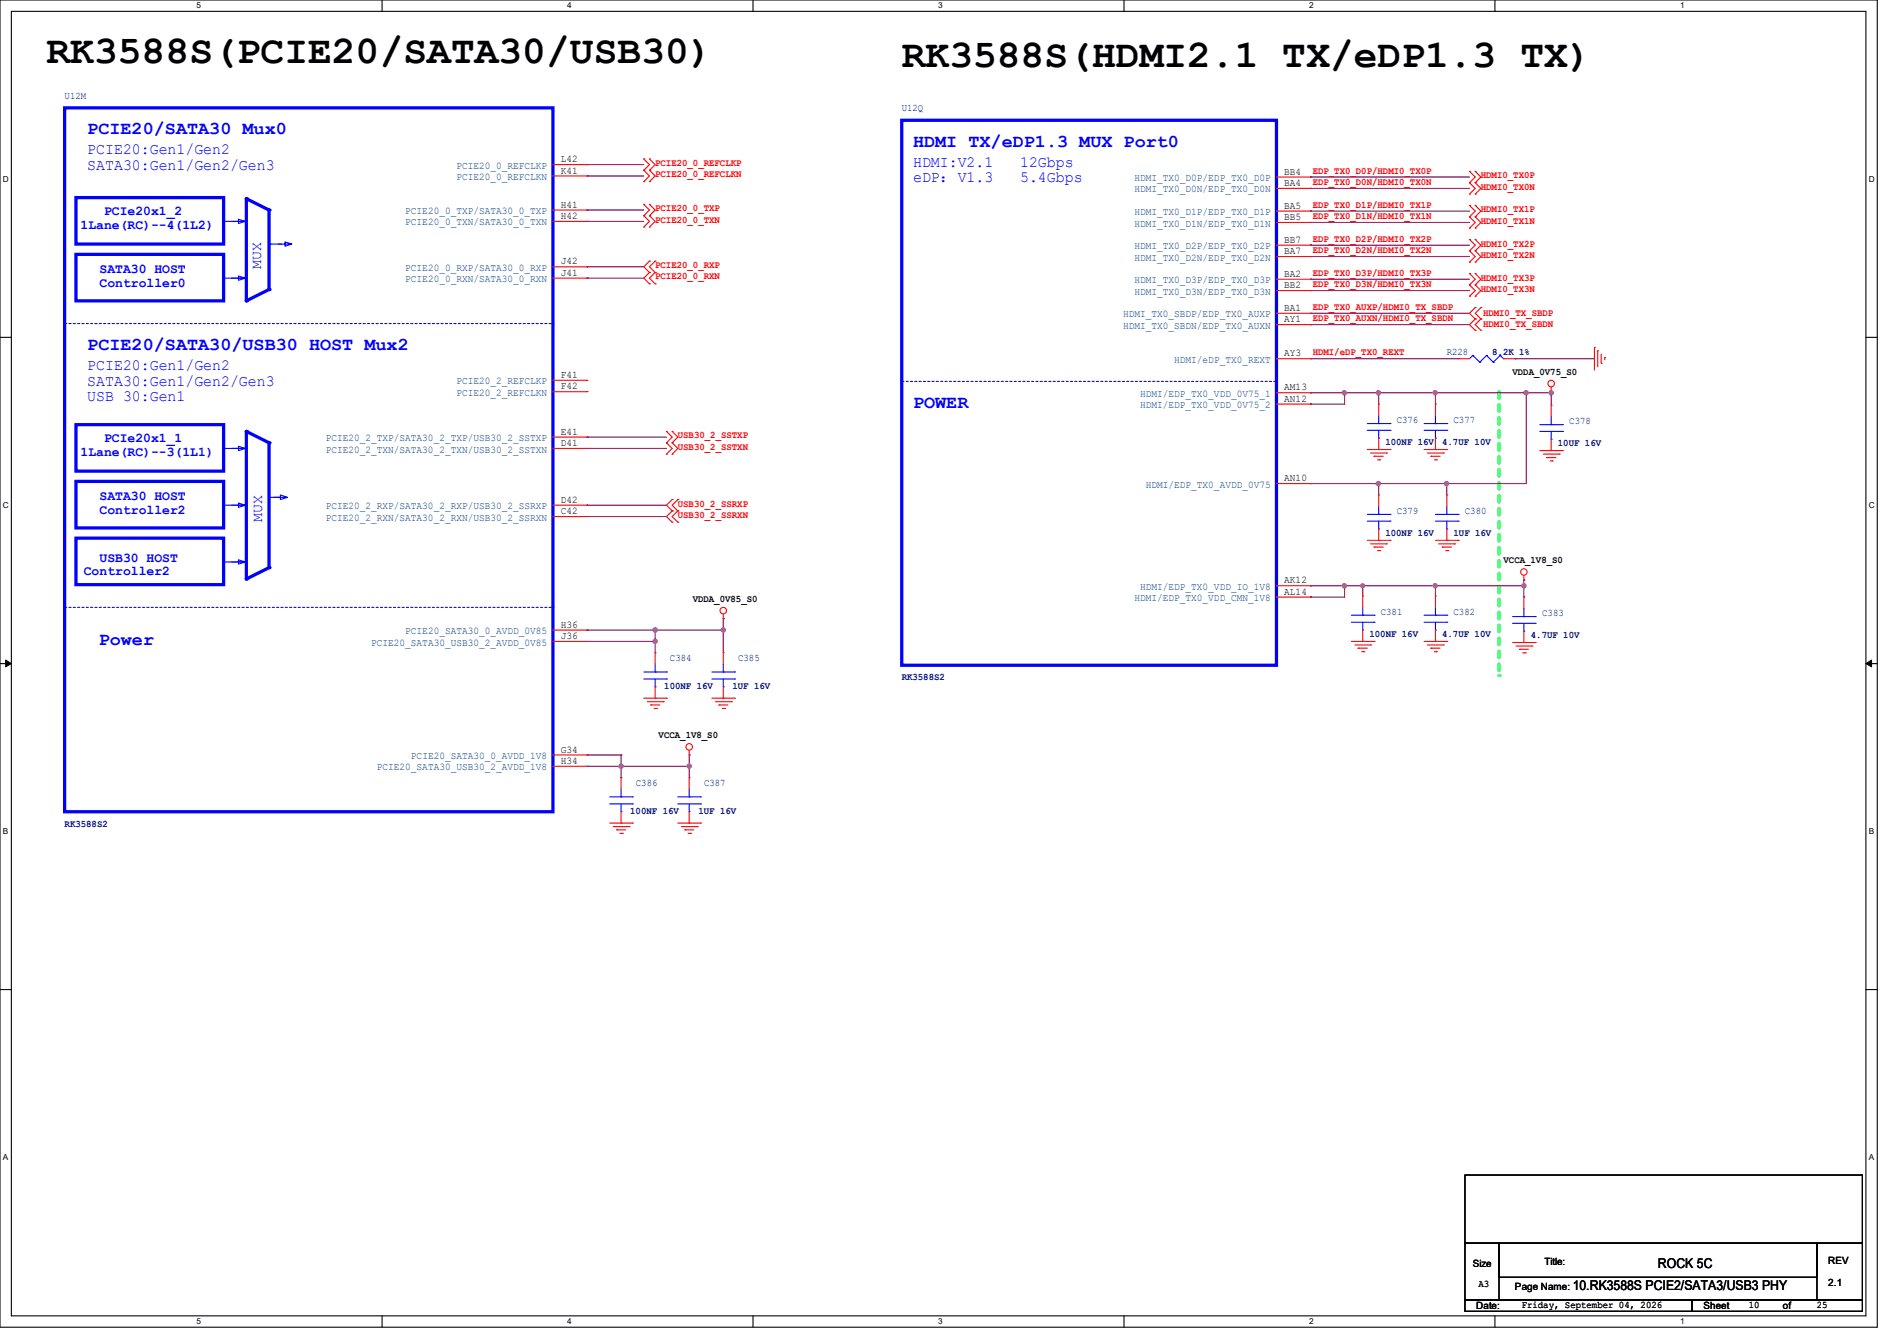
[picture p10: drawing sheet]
<svg xmlns="http://www.w3.org/2000/svg" width="297mm" height="210mm" viewBox="0 0 297 210" stroke-linecap="round" stroke-linejoin="round" font-family="sans-serif">
<path d="M0 0h293.9v207.9h-293.9zM1.8 1.8h290.3v204.3h-290.3z" fill="none" stroke="#000" stroke-width=".17"/>
<g fill="#fff">
<path d="M30.8 .2h.7v1.4h-.7z"/>
<path d="M30.8 206.2h.7v1.4h-.7z"/>
</g>
<path d="M59.8 0v1.8M59.8 206.1v1.8" fill="none" stroke="#000" stroke-width=".17"/>
<g fill="#fff">
<path d="M88.8 .2h.7v1.4h-.7z"/>
<path d="M88.8 206.2h.7v1.4h-.7z"/>
</g>
<path d="M117.9 0v1.8M117.9 206.1v1.8" fill="none" stroke="#000" stroke-width=".17"/>
<g fill="#fff">
<path d="M146.9 .2h.7v1.4h-.7z"/>
<path d="M146.9 206.2h.7v1.4h-.7z"/>
</g>
<path d="M176 0v1.8M176 206.1v1.8" fill="none" stroke="#000" stroke-width=".17"/>
<g fill="#fff">
<path d="M205 .2h.7v1.4h-.7z"/>
<path d="M205 206.2h.7v1.4h-.7z"/>
</g>
<path d="M234.1 0v1.8M234.1 206.1v1.8" fill="none" stroke="#000" stroke-width=".17"/>
<g fill="#fff">
<path d="M263.1 .2h.6v1.4h-.6z"/>
<path d="M263.1 206.2h.6v1.4h-.6z"/>
<path d="M.5 27.3h.9v1.4h-.9z"/>
<path d="M292.6 27.3h.9v1.4h-.9z"/>
<path d="M.5 78.4h.9v1.4h-.9z"/>
<path d="M292.6 78.4h.9v1.4h-.9z"/>
</g>
<path d="M0 52.8h1.8M292.1 52.8h1.8" fill="none" stroke="#000" stroke-width=".17"/>
<g fill="#fff">
<path d="M.5 129.5h.8v1.4h-.8z"/>
<path d="M292.6 129.5h.8v1.4h-.8z"/>
</g>
<path d="M0 103.9h1.8M292.1 103.9h1.8" fill="none" stroke="#000" stroke-width=".17"/>
<path d="M.9 103.4l.9 .5-.9 .5zM292.1 103.9l.9-.5v1z" fill="#000" stroke="#000" stroke-width=".16"/>
<g fill="#fff">
<path d="M.5 180.5h.8v1.4h-.8z"/>
<path d="M292.6 180.5h.8v1.4h-.8z"/>
</g>
<path d="M0 155h1.8M292.1 155h1.8" fill="none" stroke="#000" stroke-width=".17"/>
<path d="M234.7 61.3v44.5" fill="none" stroke="#01ff3f" stroke-width=".51" stroke-dasharray="1 1"/>
<circle cx="234.7" cy="105.8" r=".25" fill="#01ff3f" stroke-dasharray="1 1"/>
<g fill="none" stroke="#f00" stroke-width=".17">
<path d="M100.8 26.7h.1M100.8 24.9h.1M100.8 28.4h.1M100.8 33.8h.1M100.8 32h.1M100.8 35.6h.1M100.8 24.9l.9 .9-.9 .9M100.8 26.7l.9 .9-.9 .8M100.8 32l.9 .9-.9 .9M100.8 33.8l.9 .9-.9 .9M101.7 26.7h.1M101.7 24.9h.1"/>
<path d="M101.7 28.4h.1M101.7 33.8h.1M101.7 32h.1M101.7 35.6h.1M101.7 24.9l.9 .9-.9 .9M101.7 26.7l.9 .9-.9 .8M101.7 32l.9 .9-.9 .9M101.7 33.8l.9 .9-.9 .9M199.9 27.7h5.3M199.9 29.5h5.3M199.9 33.1h5.3M199.9 34.8h5.3"/>
<path d="M199.9 38.4h5.3M205.2 27.7h.1M205.2 29.5h.1M205.2 33.1h.1M205.2 34.8h.1M205.2 38.4h.1M230.1 30.4h.1M230.1 28.6h.1M230.1 26.8h.1M230.1 35.7h.1M230.1 34h.1M230.1 32.2h.1"/>
<path d="M230.1 39.3h.1M230.1 37.5h.1M230.1 28.6l.9 .9-.9 .9M230.1 26.8l.9 .9-.9 .9M230.1 34l.9 .8-.9 .9M230.1 32.2l.9 .9-.9 .9M230.1 39.3l.9 .9-.9 .9M230.1 37.5l.9 .9-.9 .9M231 30.4h.1M231 28.6h.1M231 26.8h.1M231 35.7h.1"/>
<path d="M231 34h.1M231 32.2h.1M231 39.3h.1M231 37.5h.1M231 28.6l.9 .9-.9 .9M231 26.8l.9 .9-.9 .9M231 34l.9 .8-.9 .9M231 32.2l.9 .9-.9 .9M231 39.3l.9 .9-.9 .9M231 37.5l.9 .9-.9 .9M101.7 40.9h.1M101.7 42.7h.1"/>
<path d="M101.7 44.4h.1M101.7 40.9l-.9 .9 .9 .9M101.7 42.7l-.9 .9 .9 .8M102.6 42.7h.1M102.6 40.9h.1M102.6 44.4h.1M102.6 40.9l-.9 .9 .9 .9M102.6 42.7l-.9 .9 .9 .8M199.9 56.2h5.3M199.9 40.2h5.3M199.9 43.7h5.3M199.9 45.5h5.3"/>
<path d="M199.9 49.1h5.3M199.9 50.8h5.3M205.2 40.2h.1M205.2 43.7h.1M205.2 45.5h.1M205.2 49.1h.1M205.2 50.8h.1M205.2 56.2h.1M228.3 56.2h.1M228.3 56.2h1.8M230.1 41.1h.1M230.1 46.4h.1"/>
<path d="M230.1 44.6h.1M230.1 42.8h.1M230.1 44.6l.9 .9-.9 .9M230.1 42.8l.9 .9-.9 .9M231 41.1h.1M231 46.4h.1M231 44.6h.1M231 42.8h.1M231 48.2h.1M231 50h.1M231 51.7h.1M231 44.6l.9 .9-.9 .9"/>
<path d="M231 42.8l.9 .9-.9 .9M231 48.2l-.9 .9 .9 .9M231 50l-.9 .8 .9 .9M231.9 50h.1M231.9 48.2h.1M231.9 51.7h.1M231.9 48.2l-.9 .9 .9 .9M231.9 50l-.9 .8 .9 .9M235.4 56.2h1.8M237.2 56.2h.1M249.6 54.4h.1M249.6 54.4v3.6"/>
<path d="M250.1 54.9h.1M250.1 54.9v2.5M250.7 56.9h.1M250.7 55.5v1.4M251.2 56h.1M251.2 56v.3M104.4 69.3h.1M104.4 67.6h.1M104.4 71.1h.1M104.4 67.6l.8 .9-.8 .8M104.4 69.3l.8 .9-.8 .9M105.2 78.2h.1"/>
<path d="M105.2 69.3h.1M105.2 67.6h.1M105.2 71.1h.1M105.2 78.2l-.8 .9 .8 .9M105.2 67.6l.9 .9-.9 .8M105.2 69.3l.9 .9-.9 .9M106.1 78.2h.1M106.1 78.2l-.9 .9 .9 .9M199.9 61.5h5.3M199.9 63.3h5.3M199.9 75.7h5.3M205.2 61.5h.1"/>
<path d="M205.2 63.3h.1M205.2 75.7h.1M214.1 70.4h3.5M214.6 71h2.5M215.1 71.5h.1M215.1 71.5h1.5M215.7 72h.3M215.9 63.3h.1M215.9 70.4h.1M215.9 77.5h.1M215.9 63.3v1.8M215.9 68.6v1.8"/>
<path d="M215.9 77.5v1.8M216 72h.1M217.1 71h.1M217.6 70.4h.1M223 70.4h3.5M223.5 71h2.5M224 71.5h.1M224 71.5h1.5M224.6 72h.3M224.9 72h.1M226 71h.1M226.5 70.4h.1"/>
<path d="M226.5 77.5h.1M226.5 77.5v1.8M241.1 70.6h3.5M241.6 71.1h2.5M242.1 71.7h.1M242.1 71.7h1.5M242.7 72.2h.3M242.9 61.3h.1M242.9 63.5h.1M242.9 70.6h.1M242.9 60.6v.7M242.9 63.5v1.7"/>
<path d="M242.9 68.8v1.8M243 72.2h.1M244.1 71.1h.1M244.6 70.6h.1M105.2 80h.1M105.2 81.8h.1M105.2 80l-.8 .9 .8 .9M106.1 80h.1M106.1 81.8h.1M106.1 80l-.9 .9 .9 .9M113.2 96.9h.1M113.2 96.2v.7"/>
<path d="M199.9 91.7h5.3M199.9 93.5h5.3M205.2 91.7h.1M205.2 93.5h.1M214.1 84.6h3.5M214.6 85.2h2.5M215.1 85.7h.1M215.1 85.7h1.5M215.7 86.2h.3M215.9 84.6h.1M215.9 82.8v1.8M216 86.2h.1"/>
<path d="M217.1 85.2h.1M217.6 84.6h.1M224.7 84.6h3.6M225.3 85.2h2.5M225.8 85.7h.1M225.8 85.7h1.4M226.4 86.2h.3M226.5 84.6h.1M226.5 82.8v1.8M226.7 86.2h.1M227.8 85.2h.1M228.3 84.6h.1"/>
<path d="M238.6 90.8h.1M238.6 90.1v.7M100.8 109.3h3.6M101.3 109.9h2.5M101.9 110.4h.1M101.9 110.4h1.4M102.4 111h.4M102.8 111h.1M103.8 109.9h.1M104.4 109.3h.1M107.9 118.2h.1M107.9 117.5v.7"/>
<path d="M111.5 109.3h3.5M112 109.9h2.5M112.6 110.4h.1M112.6 110.4h1.4M113.1 111h.4M113.2 102.2h.1M113.2 109.3h.1M113.2 102.2v1.8M113.2 107.6v1.7M113.5 111h.1M114.5 109.9h.1M115 109.3h.1"/>
<path d="M211.6 100.5h3.5M212.1 101h2.5M212.6 101.5h.1M212.6 101.5h1.5M213.2 102.1h.3M213.5 102.1h.1M214.6 101h.1M215.1 100.5h.1M223 100.5h3.5M223.5 101h2.5M224 101.5h.1M224 101.5h1.5"/>
<path d="M224.6 102.1h.3M224.9 102.1h.1M226 101h.1M226.5 100.5h.1M236.8 100.6h3.6M237.4 101.2h2.5M237.9 101.7h.1M237.9 101.7h1.4M238.4 102.2h.4M238.8 102.2h.1M239.9 101.2h.1M240.4 100.6h.1"/>
<path d="M95.5 128.9h3.5M96 129.5h2.5M96.6 130h.1M96.6 130h1.4M97.1 130.5h.4M97.2 121.8h.1M97.2 128.9h.1M97.2 121.8v1.8M97.2 127.1v1.8M97.5 130.5h.1M98.5 129.5h.1M99 128.9h.1"/>
<path d="M106.1 128.9h3.6M106.7 129.5h2.5M107.2 130h.1M107.2 130h1.4M107.7 130.5h.4M108.1 130.5h.1M109.2 129.5h.1M109.7 128.9h.1"/>
<circle cx="242.9" cy="60.1" r=".51"/>
<circle cx="113.2" cy="95.6" r=".51"/>
<circle cx="238.6" cy="89.6" r=".51"/>
<circle cx="107.9" cy="117" r=".51"/>
</g>
<path d="M229.4 184h62.2v10.7h-62.2zM229.4 194.7h5.3v8.9h-5.3zM234.7 194.7h49.8v5.3h-49.8zM284.5 194.7h7.1v8.9h-7.1zM229.4 203.6h35.5v1.8h-35.5zM234.7 203.6h53.3M264.9 203.6h26.7v1.8h-26.7zM288 203.6h.1" fill="none" stroke="#000" stroke-width=".17"/>
<g fill="none" stroke="#00f" stroke-width=".17">
<path d="M42.3 38.2h.1M42.3 38.2h1.8M230.6 55.7h.1M230.6 55.7l-.5 .5M230.6 55.7l1.1 1M231.7 56.7h.1M232.7 55.7h.1M232.7 55.7l-1 1M232.7 55.7l1.1 1M233.8 56.7h.1M234.9 55.7h.1M234.9 55.7l-1.1 1"/>
<path d="M234.9 55.7l.5 .5M235.4 56.2h.1M214.1 67.4h3.5M214.1 66.3h3.5M215.9 68.6h.1M215.9 66.3h.1M215.9 65.1v1.2M215.9 67.4v1.2M215.9 79.3v1.3M217.6 67.4h.1M217.6 66.3h.1M226.5 79.3v1.3"/>
<path d="M241.1 67.6h3.5M241.1 66.5h3.5M242.9 68.8h.1M242.9 66.5h.1M242.9 65.2v1.3M242.9 67.6v1.2M244.6 67.6h.1M244.6 66.5h.1M214.1 81.6h3.5M214.1 80.6h3.5M215.9 82.8h.1M215.9 80.6h.1"/>
<path d="M215.9 81.6v1.2M217.6 81.6h.1M217.6 80.6h.1M224.7 81.6h3.6M224.7 80.6h3.6M226.5 82.8h.1M226.5 80.6h.1M226.5 81.6v1.2M228.3 81.6h.1M228.3 80.6h.1M111.5 106.3h3.5M111.5 105.2h3.5"/>
<path d="M113.2 107.6h.1M113.2 105.2h.1M113.2 104v1.2M113.2 106.3v1.3M115 106.3h.1M115 105.2h.1M95.5 125.9h3.5M95.5 124.8h3.5M97.2 127.1h.1M97.2 124.8h.1M97.2 123.6v1.2M97.2 125.9v1.2"/>
<path d="M99 125.9h.1M99 124.8h.1"/>
</g>
<path d="M10.1 16.9h76.5v110.2h-76.5zM141.2 18.8h58.7v85.4h-58.7zM11.9 30.9h23.1v7.3h-23.1zM42.1 32.9v12.4" fill="none" stroke="#00f" stroke-width=".51"/>
<path d="M10.1 50.7h76.5M86.6 50.7h.1M141.2 59.7h58.7M199.9 59.7h.1" fill="none" stroke="#00f" stroke-width=".17" stroke-dasharray=".3 .3"/>
<circle cx="42.1" cy="32.9" r=".25" fill="#00f"/>
<path d="M35 34.7h3.6M38.6 34.7h.1M35 43.6h3.6M36.3 43.6h2.1l-1.1 .3v-.7l1.1 .4M38.6 43.6h.1" fill="none" stroke="#00f" stroke-width=".17"/>
<path d="M42.1 45.3l-3.5 1.8" fill="none" stroke="#00f" stroke-width=".51"/>
<circle cx="42.1" cy="45.3" r=".25" fill="#00f"/>
<path d="M38.6 31.1l3.5 1.8" fill="none" stroke="#00f" stroke-width=".51"/>
<circle cx="38.6" cy="31.1" r=".25" fill="#00f"/>
<path d="M38.6 31.1v16" fill="none" stroke="#00f" stroke-width=".51"/>
<circle cx="38.6" cy="47.1" r=".25" fill="#00f"/>
<path d="M36.3 34.7h2.1l-1.1 .3v-.7l1.1 .4M43.6 38.2h2.1l-1.1 .4v-.7l1.1 .3M36.3 79.1h2.1l-1.1 .4v-.7l1.1 .3M36.3 70.2h2.1l-1.1 .4v-.7l1.1 .3M42.8 77.9h2.2l-1.1 .3v-.7l1.1 .4M35 88h3.6M38.6 88h.1" fill="none" stroke="#00f" stroke-width=".17"/>
<path d="M11.9 39.8h23.1v7.3h-23.1zM11.9 66.5h23.1v7.3h-23.1zM11.9 75.4h23.1v7.3h-23.1zM38.6 67.6v23.1M11.9 84.3h23.1v7.3h-23.1z" fill="none" stroke="#00f" stroke-width=".51"/>
<circle cx="38.6" cy="90.7" r=".25" fill="#00f"/>
<path d="M42.1 88.9l-3.5 1.8" fill="none" stroke="#00f" stroke-width=".51"/>
<circle cx="42.1" cy="88.9" r=".25" fill="#00f"/>
<path d="M36.3 88h2.1l-1.1 .3v-.6l1.1 .3" fill="none" stroke="#00f" stroke-width=".17"/>
<path d="M42.1 69.3v19.6" fill="none" stroke="#00f" stroke-width=".51"/>
<circle cx="42.1" cy="69.3" r=".25" fill="#00f"/>
<path d="M42.1 77.9h.1M42.1 77.9h1.8" fill="none" stroke="#00f" stroke-width=".17"/>
<path d="M38.6 67.6l3.5 1.7" fill="none" stroke="#00f" stroke-width=".51"/>
<circle cx="38.6" cy="67.6" r=".25" fill="#00f"/>
<g fill="none" stroke="#00f" stroke-width=".17">
<path d="M35 79.1h3.6M35 70.2h3.6M38.6 79.1h.1M38.6 70.2h.1M223 67.4h3.5M223 66.3h3.5M224.7 68.6h.1M224.7 66.3h.1M224.7 65.1v1.2M224.7 67.4v1.2M226.5 67.4h.1M226.5 66.3h.1"/>
<path d="M211.6 97.5h3.5M211.6 96.4h3.5M213.4 98.7h.1M213.4 96.4h.1M213.4 95.1v1.3M213.4 97.5v1.2M215.1 97.5h.1M215.1 96.4h.1M223 97.5h3.5M223 96.4h3.5M224.7 98.7h.1M224.7 96.4h.1"/>
<path d="M224.7 95.1v1.3M224.7 97.5v1.2M226.5 97.5h.1M226.5 96.4h.1M236.8 97.6h3.6M236.8 96.6h3.6M238.6 98.8h.1M238.6 96.6h.1M238.6 95.3v1.3M238.6 97.6v1.2M240.4 97.6h.1M240.4 96.6h.1"/>
<path d="M100.8 106.3h3.6M100.8 105.2h3.6M102.6 107.6h.1M102.6 105.2h.1M102.6 104v1.2M102.6 106.3v1.3M104.4 106.3h.1M104.4 105.2h.1M106.1 125.9h3.6M106.1 124.8h3.6M107.9 127.1h.1M107.9 124.8h.1"/>
<path d="M107.9 123.6v1.2M107.9 125.9v1.2M109.7 125.9h.1M109.7 124.8h.1"/>
</g>
<path d="M10.1 95.1h76.5M86.6 95.1h.1" fill="none" stroke="#00f" stroke-width=".17" stroke-dasharray=".3 .3"/>
<g fill="none" stroke="#f00" stroke-width=".17">
<path d="M86.6 25.8h5.3M86.6 27.6h5.3M86.6 32.9h5.3M86.6 34.7h5.3M91.9 25.8h.1M91.9 27.6h.1M91.9 32.9h.1M91.9 34.7h.1M86.6 41.8h5.3M86.6 43.6h5.3M86.6 59.6h5.3M91.9 41.8h.1"/>
<path d="M91.9 43.6h.1M91.9 59.6h.1M86.6 61.3h5.3M86.6 79.1h5.3M86.6 68.5h5.3M86.6 70.2h5.3M91.9 61.3h.1M91.9 79.1h.1M91.9 68.5h.1M91.9 70.2h.1M224.7 63.3h.1M224.7 70.4h.1"/>
<path d="M224.7 63.3v1.8M224.7 68.6v1.8M86.6 98.7h5.3M86.6 80.9h5.3M91.9 98.7h.1M91.9 80.9h.1M213.4 93.3h.1M213.4 93.3v1.8M213.4 98.7v1.8M224.7 93.3h.1M224.7 93.3v1.8M224.7 98.7v1.8"/>
<path d="M238.6 93.5h.1M238.6 93.5v1.8M238.6 98.8v1.8M86.6 118.2h5.3M86.6 100.5h5.3M91.9 118.2h.1M91.9 100.5h.1M102.6 102.2h.1M102.6 109.3h.1M102.6 102.2v1.8M102.6 107.6v1.7M213.4 100.5h.1"/>
<path d="M224.7 100.5h.1M238.6 100.6h.1M86.6 120h5.3M91.9 120h.1M107.9 121.8h.1M107.9 128.9h.1M107.9 121.8v1.8M107.9 127.1v1.8"/>
</g>
<g fill="none" stroke="#7f003f" stroke-width=".17">
<path d="M91.9 25.8h.1M91.9 27.6h.1M91.9 34.7h.1M91.9 32.9h.1M91.9 25.8h8.9M91.9 27.6h8.9M91.9 34.7h8.9M91.9 32.9h8.9M205.2 27.7h.1M205.2 29.5h.1M205.2 33.1h.1M205.2 34.8h.1"/>
<path d="M205.2 38.4h.1M205.2 27.7h24.9M205.2 29.5h24.9M205.2 33.1h24.9M205.2 34.8h24.9M205.2 38.4h24.9M91.9 41.8h.1M91.9 43.6h.1M91.9 41.8h8.9M91.9 43.6h8.9M205.2 56.2h.1M205.2 40.2h.1"/>
<path d="M205.2 45.5h.1M205.2 43.7h.1M205.2 50.8h.1M205.2 49.1h.1M205.2 56.2h23.1M205.2 40.2h24.9M205.2 45.5h24.9M205.2 43.7h24.9M205.2 50.8h24.9M205.2 49.1h24.9M237.2 56.2h.1M237.2 56.2h12.4"/>
<path d="M91.9 68.5h.1M91.9 70.2h.1M91.9 79.1h.1M91.9 68.5h12.5M91.9 70.2h12.5M91.9 79.1h12.5M205.2 63.3h.1M205.2 61.5h.1M205.2 75.7h.1M205.2 61.5h37.7M210.5 61.5h.1M210.5 61.5v1.8h-5.3"/>
<path d="M215.9 61.5h.1M215.9 75.7h.1M215.9 61.5v1.8M215.9 75.7v1.8M224.7 61.5h.1M224.7 61.5v1.8M226.5 75.7h.1M226.5 75.7v1.8M239 61.5h.1M239 61.5v14.2h-33.8M242.9 61.3h.1M242.9 61.5h.1"/>
<path d="M242.9 61.3v2.2M91.9 80.9h.1M91.9 98.7h.1M91.9 80.9h12.5M91.9 98.7h21.3M102.6 98.7h.1M102.6 98.7v3.5M113.2 98.7h.1M113.2 96.9h.1M113.2 96.9v5.3M205.2 93.5h.1M205.2 91.7h.1"/>
<path d="M205.2 91.7h33.4M210.5 91.7h.1M210.5 91.7v1.8h-5.3M213.4 91.7h.1M213.4 91.7v1.6M224.7 91.7h.1M224.7 91.7v1.6M238.6 91.7h.1M238.6 90.8h.1M238.6 90.8v2.7M91.9 118.2h.1M91.9 100.5h.1"/>
<path d="M91.9 118.2h5.3M91.9 100.5h10.7M97.2 118.2h.1M97.2 118.2v3.6M102.6 100.5h.1M107.9 118.2h.1M107.9 118.2v3.6M91.9 120h.1M91.9 120h16M97.2 120h.1M107.9 120h.1"/>
</g>
<g fill="#f0f" stroke="#f0f" stroke-width=".17">
<circle cx="210.5" cy="61.5" r=".34"/>
<circle cx="242.9" cy="61.5" r=".34"/>
<circle cx="238.9" cy="61.5" r=".34"/>
<circle cx="224.7" cy="61.5" r=".34"/>
<circle cx="215.8" cy="61.5" r=".34"/>
<circle cx="210.5" cy="91.7" r=".34"/>
<circle cx="224.7" cy="91.7" r=".34"/>
<circle cx="213.3" cy="91.7" r=".32"/>
<circle cx="238.6" cy="91.7" r=".34"/>
<circle cx="226.5" cy="75.7" r=".34"/>
<circle cx="215.8" cy="75.7" r=".34"/>
<circle cx="97.2" cy="120" r=".34"/>
<circle cx="107.9" cy="120" r=".34"/>
<circle cx="102.6" cy="100.4" r=".34"/>
<circle cx="113.2" cy="98.7" r=".34"/>
<circle cx="102.6" cy="98.7" r=".34"/>
</g>
<g font-size="6.2">
<text x="7.3" y="9.8">RK3588S(PCIE20/SATA30/USB30)</text>
<text x="141.2" y="10.5">RK3588S(HDMI2.1 TX/eDP1.3 TX)</text>
</g>
<g font-size="2.8" fill="#00f">
<text x="13.7" y="21">PCIE20/SATA30 Mux0</text>
<text x="143" y="23">HDMI TX/eDP1.3 MUX Port0</text>
<text x="13.7" y="54.8">PCIE20/SATA30/USB30 HOST Mux2</text>
<text x="143" y="63.9">POWER</text>
<text x="15.5" y="101.1">Power</text>
</g>
<g font-size="2.5" fill="#00f">
<text x="13.7" y="24.2">PCIE20:Gen1/Gen2</text>
<text x="13.7" y="26.6">SATA30:Gen1/Gen2/Gen3</text>
<text x="143" y="26.1">HDMI:V2.1</text>
<text x="143" y="28.6">eDP：V1.3</text>
<text x="159.7" y="26.1">12Gbps</text>
<text x="159.7" y="28.6">5.4Gbps</text>
<text x="13.7" y="58">PCIE20:Gen1/Gen2</text>
<text x="13.7" y="60.4">SATA30:Gen1/Gen2/Gen3</text>
<text x="13.7" y="62.9">USB 30:Gen1</text>
</g>
<g font-size="2.3" fill="#00f">
<text x="40.9" y="42.1" transform="rotate(-90 40.9 42.1)">MUX</text>
<text x="41.1" y="81.8" transform="rotate(-90 41.1 81.8)">MUX</text>
</g>
<g font-size="2.1" fill="#00f">
<text x="12.6" y="35.9">1Lane(RC)--4(1L2)</text>
<text x="16.3" y="33.7">PCIe20x1_2</text>
<text x="15.6" y="42.8">SATA30 HOST</text>
<text x="15.6" y="44.9">Controller0</text>
<text x="12.6" y="71.4">1Lane(RC)--3(1L1)</text>
<text x="16.3" y="69.3">PCIe20x1_1</text>
<text x="15.6" y="78.4">SATA30 HOST</text>
<text x="15.6" y="80.5">Controller2</text>
<text x="15.6" y="88">USB30 HOST</text>
<text x="13.1" y="90.1">Controller2</text>
</g>
<g font-size="2.1">
<text x="246.3" y="202">10.RK3588S PCIE2/SATA3/USB3 PHY</text>
<text x="259.6" y="198.6">ROCK 5C</text>
</g>
<g font-size="1.6" fill="#00007f">
<text x="10.1" y="15.5">U12M</text>
<text x="141.2" y="17.4">U12Q</text>
<text x="226.5" y="55.6">R228</text>
<text x="233.6" y="55.7">8.2K 1%</text>
<text x="216.9" y="69.7">100NF 16V</text>
<text x="218.7" y="66.3">C376</text>
<text x="225.8" y="69.7">4.7UF 10V</text>
<text x="227.6" y="66.3">C377</text>
<text x="243.9" y="69.9">10UF 16V</text>
<text x="245.7" y="66.5">C378</text>
<text x="216.9" y="83.9">100NF 16V</text>
<text x="218.7" y="80.5">C379</text>
<text x="227.6" y="83.9">1UF 16V</text>
<text x="229.4" y="80.5">C380</text>
<text x="214.4" y="99.8">100NF 16V</text>
<text x="216.2" y="96.3">C381</text>
<text x="225.8" y="99.8">4.7UF 10V</text>
<text x="227.6" y="96.3">C382</text>
<text x="239.7" y="99.9">4.7UF 10V</text>
<text x="241.5" y="96.5">C383</text>
<text x="104" y="107.9">100NF 16V</text>
<text x="104.9" y="103.5">C384</text>
<text x="114.7" y="107.9">1UF 16V</text>
<text x="115.6" y="103.5">C385</text>
<text x="141.2" y="106.5">RK3588S2</text>
<text x="99.6" y="123">C386</text>
<text x="110.2" y="123">C387</text>
<text x="10.1" y="129.5">RK3588S2</text>
<text x="98.7" y="127.5">100NF 16V</text>
<text x="109.3" y="127.5">1UF 16V</text>
</g>
<g font-size="1.6" fill="#003f7f">
<text x="71.5" y="26.4">PCIE20_0_REFCLKP</text>
<text x="71.5" y="28.2">PCIE20_0_REFCLKN</text>
<text x="177.6" y="28.4">HDMI_TX0_D0P/EDP_TX0_D0P</text>
<text x="63.5" y="33.5">PCIE20_0_TXP/SATA30_0_TXP</text>
<text x="63.5" y="35.3">PCIE20_0_TXN/SATA30_0_TXN</text>
<text x="177.6" y="30.1">HDMI_TX0_D0N/EDP_TX0_D0N</text>
<text x="177.6" y="33.7">HDMI_TX0_D1P/EDP_TX0_D1P</text>
<text x="177.6" y="35.5">HDMI_TX0_D1N/EDP_TX0_D1N</text>
<text x="177.6" y="39">HDMI_TX0_D2P/EDP_TX0_D2P</text>
<text x="177.6" y="40.8">HDMI_TX0_D2N/EDP_TX0_D2N</text>
<text x="63.5" y="42.4">PCIE20_0_RXP/SATA30_0_RXP</text>
<text x="63.5" y="44.2">PCIE20_0_RXN/SATA30_0_RXN</text>
<text x="177.6" y="44.4">HDMI_TX0_D3P/EDP_TX0_D3P</text>
<text x="177.6" y="46.1">HDMI_TX0_D3N/EDP_TX0_D3N</text>
<text x="175.9" y="49.7">HDMI_TX0_SBDP/EDP_TX0_AUXP</text>
<text x="175.9" y="51.5">HDMI_TX0_SBDN/EDP_TX0_AUXN</text>
<text x="183.9" y="56.8">HDMI/eDP_TX0_REXT</text>
<text x="71.5" y="60.2">PCIE20_2_REFCLKP</text>
<text x="71.5" y="62">PCIE20_2_REFCLKN</text>
<text x="178.5" y="62.1">HDMI/EDP_TX0_VDD_0V75_1</text>
<text x="178.5" y="63.9">HDMI/EDP_TX0_VDD_0V75_2</text>
<text x="51" y="69.1">PCIE20_2_TXP/SATA30_2_TXP/USB30_2_SSTXP</text>
<text x="51" y="70.9">PCIE20_2_TXN/SATA30_2_TXN/USB30_2_SSTXN</text>
<text x="179.4" y="76.4">HDMI/EDP_TX0_AVDD_0V75</text>
<text x="51" y="79.8">PCIE20_2_RXP/SATA30_2_RXP/USB30_2_SSRXP</text>
<text x="51" y="81.5">PCIE20_2_RXN/SATA30_2_RXN/USB30_2_SSRXN</text>
<text x="177.6" y="94.2">HDMI/EDP_TX0_VDD_CMN_1V8</text>
<text x="178.5" y="92.4">HDMI/EDP_TX0_VDD_IO_1V8</text>
<text x="58.1" y="101.1">PCIE20_SATA30_USB30_2_AVDD_0V85</text>
<text x="63.5" y="99.3">PCIE20_SATA30_0_AVDD_0V85</text>
<text x="64.3" y="118.9">PCIE20_SATA30_0_AVDD_1V8</text>
<text x="59" y="120.7">PCIE20_SATA30_USB30_2_AVDD_1V8</text>
</g>
<g font-size="1.6">
<text x="87.8" y="25.4">L42</text>
<text x="87.8" y="27.2">K41</text>
<text x="201.1" y="27.3">BB4</text>
<text x="201.1" y="29.1">BA4</text>
<text x="87.8" y="32.5">H41</text>
<text x="87.8" y="34.3">H42</text>
<text x="201.1" y="32.7">BA5</text>
<text x="201.1" y="34.5">BB5</text>
<text x="87.8" y="41.4">J42</text>
<text x="201.1" y="38">BB7</text>
<text x="201.1" y="39.8">BA7</text>
<text x="87.8" y="43.2">J41</text>
<text x="201.1" y="43.4">BA2</text>
<text x="201.1" y="45.1">BB2</text>
<text x="201.1" y="48.7">BA1</text>
<text x="201.1" y="50.5">AY1</text>
<text x="87.8" y="59.2">F41</text>
<text x="201.1" y="55.8">AY3</text>
<text x="236.8" y="58.7">VDDA_0V75_S0</text>
<text x="87.8" y="61">F42</text>
<text x="201.1" y="61.1">AM13</text>
<text x="201.1" y="62.9">AN12</text>
<text x="87.8" y="68.1">E41</text>
<text x="87.8" y="69.9">D41</text>
<text x="201.1" y="75.4">AN10</text>
<text x="87.8" y="78.7">D42</text>
<text x="87.8" y="80.5">C42</text>
<text x="235.4" y="88.2">VCCA_1V8_S0</text>
<text x="108.5" y="94.3">VDDA_0V85_S0</text>
<text x="201.1" y="91.4">AK12</text>
<text x="201.1" y="93.1">AL14</text>
<text x="87.8" y="98.3">H36</text>
<text x="87.8" y="100.1">J36</text>
<text x="87.8" y="117.9">G34</text>
<text x="87.8" y="119.6">H34</text>
<text x="103.1" y="115.6">VCCA_1V8_S0</text>
<text x="286.3" y="197.9">REV</text>
<text x="230.6" y="198.5">Size</text>
<text x="231.5" y="201.6">A3</text>
<text x="237.2" y="202">Page Name:</text>
<text x="241.8" y="198.1">Title:</text>
<text x="286.3" y="201.5">2.1</text>
<text x="231.1" y="205">Date:</text>
<text x="238.2" y="204.8">Friday, September 04, 2026</text>
<text x="266.7" y="205">Sheet</text>
<text x="273.8" y="204.8">10</text>
<text x="279.1" y="205">of</text>
<text x="284.5" y="204.8">25</text>
</g>
<g font-size="1.6" fill="#f00">
<text x="102.6" y="26">PCIE20_0_REFCLKP</text>
<text x="102.6" y="27.8">PCIE20_0_REFCLKN</text>
<text x="205.5" y="27.2">EDP_TX0_D0P/HDMI0_TX0P</text>
<text x="205.5" y="29">EDP_TX0_D0N/HDMI0_TX0N</text>
<text x="231.9" y="29.7">HDMI0_TX0N</text>
<text x="231.9" y="27.9">HDMI0_TX0P</text>
<text x="102.6" y="33.1">PCIE20_0_TXP</text>
<text x="102.6" y="34.9">PCIE20_0_TXN</text>
<text x="205.5" y="32.5">EDP_TX0_D1P/HDMI0_TX1P</text>
<text x="205.5" y="34.3">EDP_TX0_D1N/HDMI0_TX1N</text>
<text x="231.9" y="35.1">HDMI0_TX1N</text>
<text x="231.9" y="33.3">HDMI0_TX1P</text>
<text x="102.6" y="42">PCIE20_0_RXP</text>
<text x="205.5" y="39.6">EDP_TX0_D2N/HDMI0_TX2N</text>
<text x="205.5" y="37.8">EDP_TX0_D2P/HDMI0_TX2P</text>
<text x="231.9" y="40.4">HDMI0_TX2N</text>
<text x="231.9" y="38.6">HDMI0_TX2P</text>
<text x="102.6" y="43.8">PCIE20_0_RXN</text>
<text x="205.5" y="45">EDP_TX0_D3N/HDMI0_TX3N</text>
<text x="205.5" y="43.2">EDP_TX0_D3P/HDMI0_TX3P</text>
<text x="231.9" y="45.7">HDMI0_TX3N</text>
<text x="231.9" y="43.9">HDMI0_TX3P</text>
<text x="205.5" y="50.3">EDP_TX0_AUXN/HDMI0_TX_SBDN</text>
<text x="205.5" y="48.5">EDP_TX0_AUXP/HDMI0_TX_SBDP</text>
<text x="232.2" y="49.4">HDMI0_TX_SBDP</text>
<text x="232.2" y="51.2">HDMI0_TX_SBDN</text>
<text x="205.5" y="55.6">HDMI/eDP_TX0_REXT</text>
<text x="106.1" y="68.7">USB30_2_SSTXP</text>
<text x="106.1" y="70.4">USB30_2_SSTXN</text>
<text x="106.1" y="79.3">USB30_2_SSRXP</text>
<text x="106.1" y="81.1">USB30_2_SSRXN</text>
</g>
<g font-size="1.3">
<text x="30.8" y="1.3">5</text>
<text x="88.8" y="1.3">4</text>
<text x="146.9" y="1.3">3</text>
<text x="205" y="1.3">2</text>
<text x="263.1" y="1.3">1</text>
<text x=".5" y="28.4">D</text>
<text x="292.6" y="28.4">D</text>
<text x=".5" y="79.5">C</text>
<text x="292.6" y="79.5">C</text>
<text x=".5" y="130.6">B</text>
<text x="292.6" y="130.6">B</text>
<text x=".5" y="181.7">A</text>
<text x="292.6" y="181.7">A</text>
<text x="30.8" y="207.4">5</text>
<text x="88.8" y="207.4">4</text>
<text x="146.9" y="207.4">3</text>
<text x="205" y="207.4">2</text>
<text x="263.1" y="207.4">1</text>
</g>
</svg>
